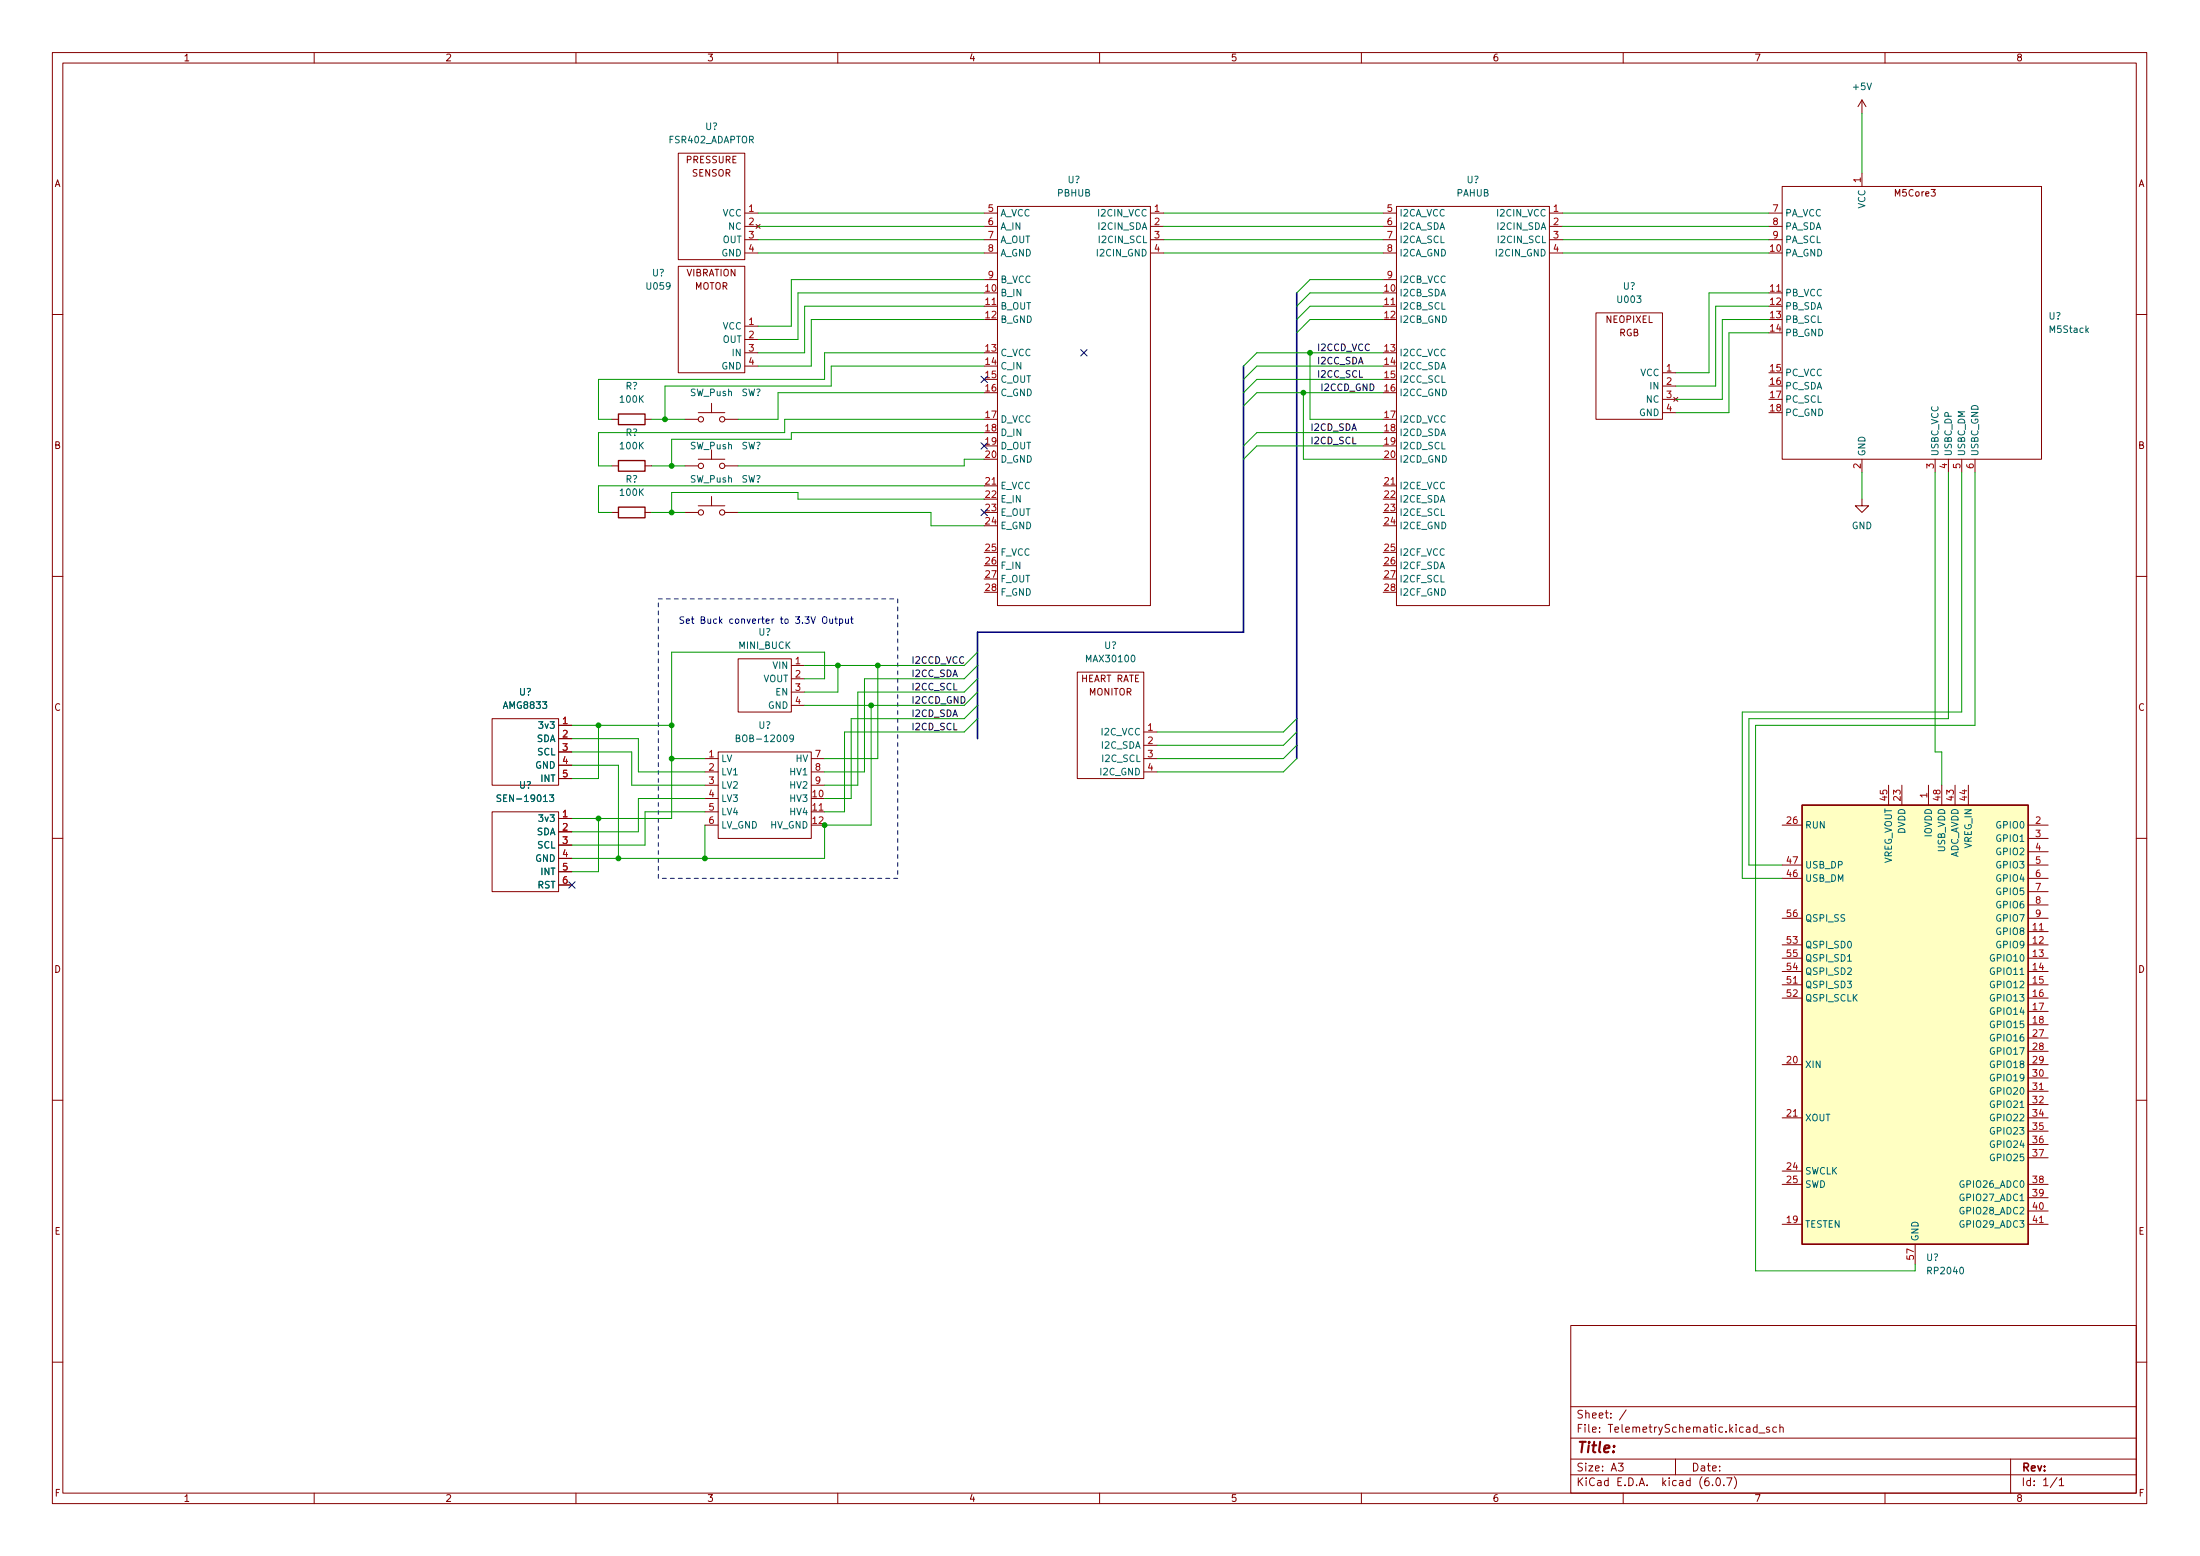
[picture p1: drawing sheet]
<svg xmlns="http://www.w3.org/2000/svg" width="420mm" height="297mm" viewBox="0 0 420 297" stroke-linecap="round" stroke-linejoin="round" font-family="sans-serif">
<g fill="none" stroke="#840000" stroke-width=".19">
<path d="M10 10h400v277h-400zM12 12h396v273h-396zM60 10v2M110 10v2M160 10v2M210 10v2M260 10v2M310 10v2M355.6 19.1v2.5M355.6 19.1l-.8 1.3M355.6 19.1l.8 1.3M360 10v2"/>
<path d="M129.5 29.2h12.7v20.4h-12.7zM190.5 39.4h29.2v76.2h-29.2zM266.7 39.4h29.2v76.2h-29.2zM340.4 35.6h49.5v52.1h-49.5zM355.6 33.1v2.5M129.5 50.8h12.7v20.4h-12.7zM142.2 40.7h2.6M142.2 43.2h2.6M142.2 45.8h2.6M142.2 48.3h2.6M144.4 42.8l.8 .8M145.2 42.8l-.8 .8"/>
<path d="M188 40.7h2.5M188 43.2h2.5M188 45.8h2.5M188 48.3h2.5M188 58.5h2.5M188 53.4h2.5M219.7 40.7h2.5M219.7 43.2h2.5M219.7 45.8h2.5M219.7 48.3h2.5M264.2 40.7h2.5M264.2 43.2h2.5"/>
<path d="M264.2 45.8h2.5M264.2 48.3h2.5M264.2 58.5h2.5M264.2 53.4h2.5M295.9 40.7h2.5M295.9 43.2h2.5M295.9 45.8h2.5M295.9 48.3h2.5M304.8 59.7h12.7v20.3h-12.7zM337.8 40.7h2.6M337.8 43.2h2.6M337.8 45.8h2.6"/>
<path d="M337.8 55.9h2.6M10 60h2M133.3 78.8h5.1M135.9 77v1.8M142.2 62.3h2.6M142.2 64.8h2.6M142.2 67.3h2.6M142.2 69.9h2.6M317.5 71.2h2.5M317.5 73.7h2.5M317.5 76.2h2.5M317.5 78.8h2.5"/>
<path d="M319.7 75.9l.7 .7M320.4 75.9l-.7 .7M408 60h2M116.8 80h1.3M116.8 88.9h1.3M116.8 97.8h1.3M123.2 80h1.3M123.2 88.9h1.3M123.2 97.8h1.3M130.8 80h2.5M130.8 88.9h2.5M130.8 97.8h2.5"/>
<path d="M133.3 87.7h5.1M133.3 96.6h5.1M135.9 85.9v1.8M135.9 94.8v1.8M138.4 80h2.6M138.4 88.9h2.6M138.4 97.8h2.6M188 92.7h2.5M264.2 92.7h2.5M355.6 95.3v1.3h1.3l-1.3 1.2-1.3-1.2h1.3M355.6 87.7v2.5M369.6 87.7v2.5"/>
<path d="M372.1 87.7v2.5M374.6 87.7v2.5M377.2 87.7v2.5M10 110h2M408 110h2M94 137.2h12.7v12.7h-12.7zM106.7 138.5h2.5M141 125.8h10.1v10.1h-10.1zM151.1 127h2.6M151.1 129.6h2.6M151.1 132.1h2.6M151.1 134.7h2.6"/>
<path d="M205.7 128.3h12.7v20.3h-12.7zM218.4 139.7h2.6M94 155h12.7v15.2h-12.7zM106.7 141h2.5M106.7 143.5h2.5M106.7 146.1h2.5M106.7 148.6h2.5M106.7 156.2h2.5M106.7 158.8h2.5M134.6 144.8h2.6M134.6 147.4h2.6M134.6 157.5h2.6"/>
<path d="M134.6 155h2.6M134.6 149.9h2.6M134.6 152.4h2.6M137.2 143.5h17.7v16.6h-17.7zM154.9 144.8h2.6M154.9 147.4h2.6M154.9 155h2.6M154.9 149.9h2.6M218.4 142.3h2.6M218.4 144.8h2.6M218.4 147.4h2.6M340.4 157.5h3.8"/>
<path d="M360.7 149.9v3.8M363.2 149.9v3.8M368.3 149.9v3.8M370.8 149.9v3.8M373.4 149.9v3.8M375.9 149.9v3.8M387.3 157.5h3.9M10 160h2M106.7 161.3h2.5M106.7 163.9h2.5M106.7 166.4h2.5M106.7 168.9h2.5"/>
<path d="M340.4 167.7h3.8M340.4 165.1h3.8M340.4 175.3h3.8M387.3 160.1h3.9M387.3 177.8h3.9M387.3 162.6h3.9M387.3 167.7h3.9M387.3 165.1h3.9M387.3 175.3h3.9M387.3 170.2h3.9M387.3 172.8h3.9M408 160h2"/>
<path d="M340.4 180.4h3.8M340.4 182.9h3.8M340.4 185.5h3.8M340.4 188h3.8M340.4 190.5h3.8M387.3 180.4h3.9M387.3 182.9h3.9M387.3 185.5h3.9M387.3 188h3.9M387.3 190.5h3.9M387.3 193.1h3.9M387.3 195.6h3.9"/>
<path d="M387.3 198.2h3.9M10 210h2M340.4 203.2h3.8M340.4 213.4h3.8M387.3 203.2h3.9M387.3 213.4h3.9M387.3 200.7h3.9M387.3 205.8h3.9M387.3 208.3h3.9M387.3 210.9h3.9M387.3 215.9h3.9M387.3 218.5h3.9"/>
<path d="M408 210h2M340.4 233.7h3.8M340.4 223.6h3.8M340.4 226.1h3.8M365.8 237.5v3.8M387.3 233.7h3.9M387.3 226.1h3.9M387.3 221h3.9M387.3 228.6h3.9M387.3 231.2h3.9M300 253h108v32h-108zM10 260h2"/>
<path d="M300 278.5h108M300 274.5h108M300 268.5h108M309.1 279.3h.9l-.5 .6 .4 .1v.7l-.2 .1-.6-.1M310.6 269.1l-1.3 2M320 278.5v3M335.6 272.5l-.5-.1-.2 .3 .1 .6h.6M335.6 271.9v1.5M335.9 273.6h1.2M337.9 272.5l-.3-.1-.2 .2v.2l.5 .2v.3h-.5M339.3 272.5l-.4-.1-.3 .3 .1 .6h.6M339.9 272.6l.2-.2 .4 .1 .1 .9"/>
<path d="M339.9 271.9v1.5M384 278.5v6.5M408 260h2M60 285v2M110 285v2M160 285v2M210 285v2M260 285v2M300 281.5h108M310 285v2M327.1 283.5v.1M327.9 282.2l.2-.1a.8 .8 0 0 1 .5 .8 .8 .8 0 0 1-.5 .7 1 1 0 0 1-.2-1.4z"/>
<path d="M329.2 283.5v.1M329.8 282.1h1l-.7 1.5M331.2 281.9a1.72 1.72 0 0 1 0 2.3M360 285v2M392.9 282l-1.3 2M393.3 282.5l.4-.4v1.5M393.3 283.6h.8"/>
<circle cx="133.9" cy="80" r=".51"/>
<circle cx="133.9" cy="97.8" r=".51"/>
<circle cx="133.9" cy="88.9" r=".51"/>
<circle cx="137.9" cy="88.9" r=".51"/>
<circle cx="137.9" cy="80" r=".51"/>
<circle cx="137.9" cy="97.8" r=".51"/>
</g>
<path d="M118.1 79h5.1v2.1h-5.1zM118.1 96.8h5.1v2h-5.1zM118.1 87.9h5.1v2.1h-5.1zM344.2 153.7h43.1v83.8h-43.1z" fill="none" stroke="#840000" stroke-width=".25"/>
<path d="M344.2 153.7h43.1v83.8h-43.1z" fill="#ffffc2" stroke="#ffffc2" stroke-width=".19"/>
<path d="M95.6 151.8l-.4-.1-.2 .2v.3l.5 .3 .1 .3-.2 .2h-.5M105 151.7h.7l-.4 .5 .4 .1v.6l-.2 .1-.5-.1M140.6 140.9h.6v-.5l-.6-.1v1.3h.5l.2-.1v-.3l-.3-.3M151.6 140.9l-.3 .2-.4-.1-.1-.1v-.3l.3-.3h.2l.3 .3a.84 .84 0 0 1-.4 1h-.3" fill="none" stroke="#006464" stroke-width=".19"/>
<path d="M157.3 117.8l.1-.1a.43 .43 0 0 1 .5 .5v.4a.42 .42 0 0 1-.4 .4 .42 .42 0 0 1-.4-.4zM158.5 118.2v.7l.3 .1 .2-.1M159 118.2v.8M159.4 118.2h.5M159.6 117.7v1.1l.3 .2M160.3 118.2h.4l.2 .2-.1 .5h-.5M160.3 118.2v1.2M161.5 118.2v.7l.4 .1 .1-.1M162 118.2v.8M162.5 118.2h.4M162.6 117.7v1.1l.3 .2" fill="none" stroke="#0000c2" stroke-width=".19"/>
<path d="M125.7 114.3h45.7M171.4 114.3v53.4M125.7 167.7v-53.4M171.4 167.7h-45.7" fill="none" stroke="#0000c2" stroke-width=".19" stroke-dasharray=".8 .8"/>
<path d="M247.6 55.9v88.9M237.5 69.9v50.8h-50.8v20.3" fill="none" stroke="#000084" stroke-width=".3"/>
<g fill="none" stroke="#009600" stroke-width=".19">
<path d="M355.6 21.6v11.5M144.8 45.8h43.2M144.8 43.2h43.2M144.8 40.7h43.2M144.8 48.3h43.2M188 55.9h-35.6v8.9h-7.6M188 58.5h-34.3v8.8h-8.9M188 53.4h-36.9v8.9h-6.3M222.2 45.8h42M222.2 43.2h42M222.2 40.7h42M222.2 48.3h42"/>
<path d="M264.2 55.9h-14l-2.6 2.6M264.2 58.5h-14l-2.6 2.5M264.2 53.4h-14l-2.6 2.5M298.4 45.8h39.4M298.4 43.2h39.4M298.4 40.7h39.4M298.4 48.3h39.4M337.8 55.9h-11.4v15.3h-6.4M337.8 58.5h-10.1v15.2h-7.7M188 75h-39.4v5h-7.6M188 61h-33.1v8.9h-10.1M188 69.9h-29.3v3.8h-31.7v6.3"/>
<path d="M188 67.3h-30.5v5.1h-43.2v7.6h2.5M248.9 75v12.7h15.3M250.2 67.3v12.7h14M264.2 75h-24.2l-2.5 2.5M264.2 69.9h-24.2l-2.5 2.5M264.2 72.4h-24.2l-2.5 2.6M264.2 67.3h-24.2l-2.5 2.6M264.2 61h-14l-2.6 2.5M337.8 61h-8.9v15.2h-8.9M337.8 63.5h-7.6v15.3h-10.2M124.5 80h6.3M124.5 88.9h6.3"/>
<path d="M124.5 97.8h6.3M141 97.8h36.8v2.6h10.2M188 87.7h-3.9v1.2h-43.1M188 80h-38.1v2.6h-35.6v6.3h2.5M188 95.3h-35.6v-1.3h-24.1v3.8M188 82.6h-36.9v1.3h-22.8v5M188 92.7h-73.7v5.1h2.5M264.2 82.6h-24.2l-2.5 2.5M264.2 85.1h-24.2l-2.5 2.6M355.6 90.2v5.1M369.6 90.2v53.3h1.2v6.4M372.1 90.2v47h-38.1v27.9h6.4"/>
<path d="M374.6 90.2v45.7h-41.9v31.8h7.7M377.2 90.2v48.3h-41.9v104.1h30.5v-1.3M109.2 138.5h19.1M114.3 138.5v10.1h-5.1M153.7 129.6h3.8v-5.1h-29.2v31.7h-19.1M160 127v5.1h-6.3M166.4 134.7v22.8h-8.9v6.4h-48.3M167.6 127v17.8h-10.1M186.7 137.2l-2.6 2.5h-22.8v15.3h-3.8M186.7 127l-2.6 2.6h-19v17.8h-7.6M186.7 124.5l-2.6 2.5h-30.4M186.7 132.1l-2.6 2.6h-30.4"/>
<path d="M186.7 129.6l-2.6 2.5h-20.3v17.8h-6.3M186.7 134.7l-2.6 2.5h-21.5v15.2h-5.1M247.6 137.2l-2.5 2.5h-24.1M247.6 139.7l-2.5 2.6h-24.1M109.2 141h12.7v6.4h12.7M109.2 143.5h11.4v6.4h14M109.2 146.1h8.9v17.8M114.3 156.2v10.2h-5.1M128.3 144.8h6.3M134.6 152.4h-12.7v6.4h-12.7M134.6 155h-11.4v6.3h-14M134.6 157.5v6.4"/>
<path d="M247.6 142.3l-2.5 2.5h-24.1M247.6 144.8l-2.5 2.6h-24.1"/>
</g>
<path d="M187.4 71.8l1.2 1.2M188.6 71.8l-1.2 1.2M206.4 66.7l1.2 1.3M207.6 66.7l-1.2 1.3M187.4 97.2l1.2 1.2M187.4 84.5l1.2 1.2M188.6 97.2l-1.2 1.2M188.6 84.5l-1.2 1.2M108.6 168.3l1.2 1.3M109.8 168.3l-1.2 1.3" fill="none" stroke="#000084" stroke-width=".19"/>
<g fill="#009600" stroke="#009600" stroke-width=".19">
<circle cx="250.2" cy="67.3" r=".46"/>
<circle cx="167.6" cy="127" r=".46"/>
<circle cx="114.3" cy="138.5" r=".46"/>
<circle cx="114.3" cy="156.2" r=".46"/>
<circle cx="128.3" cy="144.8" r=".46"/>
<circle cx="118.1" cy="163.9" r=".46"/>
<circle cx="248.9" cy="75" r=".46"/>
<circle cx="128.3" cy="97.8" r=".46"/>
<circle cx="128.3" cy="88.9" r=".46"/>
<circle cx="127" cy="80" r=".46"/>
<circle cx="128.3" cy="138.5" r=".46"/>
<circle cx="160" cy="127" r=".46"/>
<circle cx="166.4" cy="134.7" r=".46"/>
<circle cx="134.6" cy="163.9" r=".46"/>
<circle cx="157.5" cy="157.5" r=".46"/>
</g>
<text font-size="2.8" fill="#840000" x="301" y="277.3">Title:</text>
<g font-size="2.1" fill="#840000">
<text x="301" y="273.5">File: TelemetrySchematic.kicad_sch</text>
<text x="301" y="270.8">Sheet: /</text>
<text x="301" y="280.9">Size: A3</text>
<text x="323" y="280.9">Date:</text>
<text x="386" y="280.9">Rev:</text>
<text x="301" y="283.7">KiCad E.D.A. kicad (6.0.7)</text>
<text x="386" y="283.7">Id: 1/1</text>
</g>
<g font-size="1.8" fill="#840000">
<text x="35" y="11.7">1</text>
<text x="85" y="11.7">2</text>
<text x="135" y="11.7">3</text>
<text x="185" y="11.7">4</text>
<text x="235" y="11.7">5</text>
<text x="285" y="11.7">6</text>
<text x="335" y="11.7">7</text>
<text x="385" y="11.7">8</text>
<text x="10.3" y="35.7">A</text>
<text x="131" y="31.2">PRESSURE</text>
<text x="132.2" y="33.7">SENSOR</text>
<text x="408.3" y="35.7">A</text>
<text x="362" y="37.5">M5Core3</text>
<text x="131" y="52.7">VIBRATION</text>
<text x="132.6" y="55.3">MOTOR</text>
<text x="306.7" y="61.6">NEOPIXEL</text>
<text x="309.2" y="64.2">RGB</text>
<text x="10.3" y="85.7">B</text>
<text x="408.3" y="85.7">B</text>
<text x="206.4" y="130.2">HEART RATE</text>
<text x="10.3" y="135.7">C</text>
<text x="207.9" y="132.8">MONITOR</text>
<text x="408.3" y="135.7">C</text>
<text x="10.3" y="185.7">D</text>
<text x="408.3" y="185.7">D</text>
<text x="10.4" y="235.7">E</text>
<text x="408.4" y="235.7">E</text>
<text x="10.4" y="285.7">F</text>
<text x="35" y="286.7">1</text>
<text x="85" y="286.7">2</text>
<text x="135" y="286.7">3</text>
<text x="185" y="286.7">4</text>
<text x="235" y="286.7">5</text>
<text x="285" y="286.7">6</text>
<text x="335" y="286.7">7</text>
<text x="385" y="286.7">8</text>
<text x="408.4" y="285.7">F</text>
</g>
<g font-size="1.8" fill="#006464">
<text x="354" y="17.2">+5V</text>
<text x="127.8" y="27.3">FSR402_ADAPTOR</text>
<text x="134.7" y="24.8">U?</text>
<text x="203.9" y="35">U?</text>
<text x="280.1" y="35">U?</text>
<text x="138" y="41.3">VCC</text>
<text x="191" y="41.3">A_VCC</text>
<text x="202" y="37.5">PBHUB</text>
<text x="210" y="41.3">I2CIN_VCC</text>
<text x="267.2" y="41.3">I2CA_VCC</text>
<text x="278.2" y="37.5">PAHUB</text>
<text x="286.2" y="41.3">I2CIN_VCC</text>
<text x="340.9" y="41.3">PA_VCC</text>
<text x="356.2" y="39.8" transform="rotate(-90 356.2 39.8)">VCC</text>
<text x="138" y="46.4">OUT</text>
<text x="139.2" y="43.9">NC</text>
<text x="191" y="43.9">A_IN</text>
<text x="191" y="46.4">A_OUT</text>
<text x="210" y="43.9">I2CIN_SDA</text>
<text x="210.2" y="46.4">I2CIN_SCL</text>
<text x="267.2" y="43.9">I2CA_SDA</text>
<text x="267.2" y="46.4">I2CA_SCL</text>
<text x="286.2" y="43.9">I2CIN_SDA</text>
<text x="286.4" y="46.4">I2CIN_SCL</text>
<text x="340.9" y="43.9">PA_SDA</text>
<text x="340.9" y="46.4">PA_SCL</text>
<text x="124.6" y="52.7">U?</text>
<text x="137.8" y="48.9">GND</text>
<text x="191" y="48.9">A_GND</text>
<text x="209.8" y="48.9">I2CIN_GND</text>
<text x="267.2" y="48.9">I2CA_GND</text>
<text x="286" y="48.9">I2CIN_GND</text>
<text x="340.9" y="48.9">PA_GND</text>
<text x="123.6" y="55.3">U059</text>
<text x="191" y="56.6">B_IN</text>
<text x="191" y="59.1">B_OUT</text>
<text x="191" y="54">B_VCC</text>
<text x="267.2" y="56.6">I2CB_SDA</text>
<text x="267.2" y="59.1">I2CB_SCL</text>
<text x="267.2" y="54">I2CB_VCC</text>
<text x="309" y="57.8">U003</text>
<text x="310" y="55.3">U?</text>
<text x="340.9" y="56.6">PB_VCC</text>
<text x="340.9" y="59.1">PB_SDA</text>
<text x="138" y="62.9">VCC</text>
<text x="138" y="65.4">OUT</text>
<text x="191" y="61.6">B_GND</text>
<text x="267.2" y="61.6">I2CB_GND</text>
<text x="340.9" y="61.6">PB_SCL</text>
<text x="340.9" y="64.2">PB_GND</text>
<text x="391.3" y="61">U?</text>
<text x="391.6" y="63.5">M5Stack</text>
<text x="137.8" y="70.5">GND</text>
<text x="140" y="68">IN</text>
<text x="191" y="68">C_VCC</text>
<text x="191" y="70.5">C_IN</text>
<text x="267.2" y="68">I2CC_VCC</text>
<text x="267.2" y="70.5">I2CC_SDA</text>
<text x="313.3" y="71.8">VCC</text>
<text x="340.9" y="71.8">PC_VCC</text>
<text x="118.5" y="76.9">100K</text>
<text x="119.5" y="74.3">R?</text>
<text x="131.8" y="75.6">SW_Push</text>
<text x="141.5" y="75.6">SW?</text>
<text x="191" y="73.1">C_OUT</text>
<text x="191" y="75.6">C_GND</text>
<text x="267.2" y="73.1">I2CC_SCL</text>
<text x="267.2" y="75.6">I2CC_GND</text>
<text x="314.4" y="76.9">NC</text>
<text x="315.2" y="74.3">IN</text>
<text x="340.9" y="74.3">PC_SDA</text>
<text x="340.9" y="76.9">PC_SCL</text>
<text x="119.5" y="83.2">R?</text>
<text x="191" y="80.7">D_VCC</text>
<text x="191" y="83.2">D_IN</text>
<text x="267.2" y="80.7">I2CD_VCC</text>
<text x="267.2" y="83.2">I2CD_SDA</text>
<text x="313.1" y="79.4">GND</text>
<text x="340.9" y="79.4">PC_GND</text>
<text x="118.5" y="85.8">100K</text>
<text x="131.8" y="85.8">SW_Push</text>
<text x="141.5" y="85.8">SW?</text>
<text x="191" y="85.8">D_OUT</text>
<text x="191" y="88.3">D_GND</text>
<text x="267.2" y="85.8">I2CD_SCL</text>
<text x="267.2" y="88.3">I2CD_GND</text>
<text x="356.2" y="87.2" transform="rotate(-90 356.2 87.2)">GND</text>
<text x="370.2" y="87.2" transform="rotate(-90 370.2 87.2)">USBC_VCC</text>
<text x="372.7" y="87.2" transform="rotate(-90 372.7 87.2)">USBC_DP</text>
<text x="375.3" y="87.2" transform="rotate(-90 375.3 87.2)">USBC_DM</text>
<text x="377.8" y="87.2" transform="rotate(-90 377.8 87.2)">USBC_GND</text>
<text x="118.5" y="94.7">100K</text>
<text x="119.5" y="92.1">R?</text>
<text x="131.8" y="92.1">SW_Push</text>
<text x="141.5" y="92.1">SW?</text>
<text x="191" y="93.4">E_VCC</text>
<text x="191" y="95.9">E_IN</text>
<text x="267.2" y="93.4">I2CE_VCC</text>
<text x="267.2" y="95.9">I2CE_SDA</text>
<text x="191" y="98.5">E_OUT</text>
<text x="191" y="101">E_GND</text>
<text x="267.2" y="98.5">I2CE_SCL</text>
<text x="267.2" y="101">I2CE_GND</text>
<text x="353.6" y="101">GND</text>
<text x="191" y="106.1">F_VCC</text>
<text x="267.2" y="106.1">I2CF_VCC</text>
<text x="191" y="108.6">F_IN</text>
<text x="191" y="111.2">F_OUT</text>
<text x="191" y="113.7">F_GND</text>
<text x="267.2" y="108.6">I2CF_SDA</text>
<text x="267.2" y="111.2">I2CF_SCL</text>
<text x="267.2" y="113.7">I2CF_GND</text>
<text x="141.1" y="123.9">MINI_BUCK</text>
<text x="144.9" y="121.3">U?</text>
<text x="210.9" y="123.9">U?</text>
<text x="145.7" y="130.2">VOUT</text>
<text x="147.7" y="127.7">VIN</text>
<text x="207.7" y="126.4">MAX30100</text>
<text x="96.3" y="135.3">AMG8833</text>
<text x="99.2" y="132.8">U?</text>
<text x="146.7" y="135.3">GND</text>
<text x="148.2" y="132.8">EN</text>
<text x="102.4" y="141.6">SDA</text>
<text x="103.2" y="139.1">3v3</text>
<text x="141.3" y="141.6">BOB-12009</text>
<text x="144.9" y="139.1">U?</text>
<text x="210.5" y="140.4">I2C_VCC</text>
<text x="210.5" y="142.9">I2C_SDA</text>
<text x="102.2" y="146.7">GND</text>
<text x="102.6" y="144.2">SCL</text>
<text x="103.3" y="149.3">INT</text>
<text x="137.7" y="145.5">LV</text>
<text x="137.7" y="148">LV1</text>
<text x="151" y="148">HV1</text>
<text x="152" y="145.5">HV</text>
<text x="210.3" y="148">I2C_GND</text>
<text x="210.7" y="145.5">I2C_SCL</text>
<text x="95.8" y="153.1">SEN-19013</text>
<text x="99.2" y="150.5">U?</text>
<text x="137.7" y="150.5">LV2</text>
<text x="137.7" y="153.1">LV3</text>
<text x="137.7" y="155.6">LV4</text>
<text x="151" y="153.1">HV3</text>
<text x="151" y="155.6">HV4</text>
<text x="151" y="150.5">HV2</text>
<text x="102.4" y="159.4">SDA</text>
<text x="102.6" y="162">SCL</text>
<text x="103.2" y="156.9">3v3</text>
<text x="137.7" y="158.2">LV_GND</text>
<text x="147.1" y="158.2">HV_GND</text>
<text x="344.7" y="158.2">RUN</text>
<text x="363.9" y="159.2" transform="rotate(-90 363.9 159.2)">DVDD</text>
<text x="368.9" y="159.8" transform="rotate(-90 368.9 159.8)">IOVDD</text>
<text x="376.6" y="162" transform="rotate(-90 376.6 162)">VREG_IN</text>
<text x="381.4" y="158.2">GPIO0</text>
<text x="381.4" y="160.7">GPIO1</text>
<text x="102.2" y="164.5">GND</text>
<text x="103.3" y="167">INT</text>
<text x="344.7" y="165.8">USB_DP</text>
<text x="361.3" y="165.1" transform="rotate(-90 361.3 165.1)">VREG_VOUT</text>
<text x="371.5" y="162.7" transform="rotate(-90 371.5 162.7)">USB_VDD</text>
<text x="374" y="164" transform="rotate(-90 374 164)">ADC_AVDD</text>
<text x="381.4" y="163.2">GPIO2</text>
<text x="381.4" y="165.8">GPIO3</text>
<text x="102.6" y="169.6">RST</text>
<text x="344.7" y="168.3">USB_DM</text>
<text x="381.4" y="168.3">GPIO4</text>
<text x="381.4" y="170.9">GPIO5</text>
<text x="381.4" y="173.4">GPIO6</text>
<text x="344.7" y="175.9">QSPI_SS</text>
<text x="381.4" y="178.5">GPIO8</text>
<text x="381.4" y="175.9">GPIO7</text>
<text x="344.7" y="181">QSPI_SD0</text>
<text x="344.7" y="183.6">QSPI_SD1</text>
<text x="380.5" y="183.6">GPIO10</text>
<text x="381.4" y="181">GPIO9</text>
<text x="344.7" y="188.6">QSPI_SD3</text>
<text x="344.7" y="191.2">QSPI_SCLK</text>
<text x="344.7" y="186.1">QSPI_SD2</text>
<text x="380.5" y="186.1">GPIO11</text>
<text x="380.5" y="188.6">GPIO12</text>
<text x="380.5" y="191.2">GPIO13</text>
<text x="380.5" y="193.7">GPIO14</text>
<text x="380.5" y="196.3">GPIO15</text>
<text x="344.7" y="203.9">XIN</text>
<text x="380.5" y="198.8">GPIO16</text>
<text x="380.5" y="201.3">GPIO17</text>
<text x="380.5" y="203.9">GPIO18</text>
<text x="380.5" y="206.4">GPIO19</text>
<text x="380.5" y="209">GPIO20</text>
<text x="344.7" y="214">XOUT</text>
<text x="380.5" y="211.5">GPIO21</text>
<text x="380.5" y="214">GPIO22</text>
<text x="380.5" y="216.6">GPIO23</text>
<text x="380.5" y="219.1">GPIO24</text>
<text x="380.5" y="221.7">GPIO25</text>
<text x="344.7" y="224.2">SWCLK</text>
<text x="344.7" y="226.7">SWD</text>
<text x="374.7" y="226.7">GPIO26_ADC0</text>
<text x="374.7" y="229.3">GPIO27_ADC1</text>
<text x="374.7" y="231.8">GPIO28_ADC2</text>
<text x="344.7" y="234.4">TESTEN</text>
<text x="366.4" y="237" transform="rotate(-90 366.4 237)">GND</text>
<text x="374.7" y="234.4">GPIO29_ADC3</text>
<text x="367.9" y="240.7">U?</text>
<text x="368.4" y="243.2">RP2040</text>
</g>
<g font-size="1.8" fill="#a90000">
<text x="355.3" y="34.8" transform="rotate(-90 355.3 34.8)">1</text>
<text x="143" y="40.4">1</text>
<text x="188.7" y="40.4">5</text>
<text x="220.5" y="40.4">1</text>
<text x="264.9" y="40.4">5</text>
<text x="296.7" y="40.4">1</text>
<text x="338.6" y="40.4">7</text>
<text x="143" y="43">2</text>
<text x="143" y="45.5">3</text>
<text x="188.7" y="43">6</text>
<text x="188.7" y="45.5">7</text>
<text x="220.5" y="43">2</text>
<text x="220.5" y="45.5">3</text>
<text x="264.9" y="43">6</text>
<text x="264.9" y="45.5">7</text>
<text x="296.7" y="43">2</text>
<text x="296.7" y="45.5">3</text>
<text x="338.6" y="43">8</text>
<text x="338.6" y="45.5">9</text>
<text x="143" y="48">4</text>
<text x="188.7" y="48">8</text>
<text x="188.7" y="53.1">9</text>
<text x="220.5" y="48">4</text>
<text x="264.9" y="48">8</text>
<text x="264.9" y="53.1">9</text>
<text x="296.7" y="48">4</text>
<text x="338.1" y="48">10</text>
<text x="188.2" y="55.7">10</text>
<text x="188.2" y="58.2">11</text>
<text x="264.4" y="55.7">10</text>
<text x="264.4" y="58.2">11</text>
<text x="338.1" y="55.7">11</text>
<text x="338.1" y="58.2">12</text>
<text x="143" y="62">1</text>
<text x="143" y="64.6">2</text>
<text x="188.2" y="60.7">12</text>
<text x="264.4" y="60.7">12</text>
<text x="338.1" y="60.7">13</text>
<text x="338.1" y="63.3">14</text>
<text x="143" y="67.1">3</text>
<text x="143" y="69.6">4</text>
<text x="188.2" y="67.1">13</text>
<text x="188.2" y="69.6">14</text>
<text x="264.4" y="67.1">13</text>
<text x="264.4" y="69.6">14</text>
<text x="318.3" y="70.9">1</text>
<text x="338.1" y="70.9">15</text>
<text x="188.2" y="72.2">15</text>
<text x="188.2" y="74.7">16</text>
<text x="264.4" y="72.2">15</text>
<text x="264.4" y="74.7">16</text>
<text x="318.3" y="73.4">2</text>
<text x="318.3" y="76">3</text>
<text x="338.1" y="73.4">16</text>
<text x="338.1" y="76">17</text>
<text x="188.2" y="79.8">17</text>
<text x="188.2" y="82.3">18</text>
<text x="264.4" y="79.8">17</text>
<text x="264.4" y="82.3">18</text>
<text x="318.3" y="78.5">4</text>
<text x="338.1" y="78.5">18</text>
<text x="188.2" y="84.9">19</text>
<text x="188.2" y="87.4">20</text>
<text x="264.4" y="84.9">19</text>
<text x="264.4" y="87.4">20</text>
<text x="355.3" y="89.4" transform="rotate(-90 355.3 89.4)">2</text>
<text x="369.3" y="89.4" transform="rotate(-90 369.3 89.4)">3</text>
<text x="371.9" y="89.4" transform="rotate(-90 371.9 89.4)">4</text>
<text x="374.4" y="89.4" transform="rotate(-90 374.4 89.4)">5</text>
<text x="376.9" y="89.4" transform="rotate(-90 376.9 89.4)">6</text>
<text x="188.2" y="92.5">21</text>
<text x="188.2" y="95">22</text>
<text x="264.4" y="92.5">21</text>
<text x="264.4" y="95">22</text>
<text x="188.2" y="97.6">23</text>
<text x="188.2" y="100.1">24</text>
<text x="264.4" y="97.6">23</text>
<text x="264.4" y="100.1">24</text>
<text x="188.2" y="105.2">25</text>
<text x="188.2" y="107.7">26</text>
<text x="264.4" y="105.2">25</text>
<text x="264.4" y="107.7">26</text>
<text x="188.2" y="110.3">27</text>
<text x="188.2" y="112.8">28</text>
<text x="264.4" y="110.3">27</text>
<text x="264.4" y="112.8">28</text>
<text x="151.9" y="126.8">1</text>
<text x="151.9" y="129.3">2</text>
<text x="151.9" y="131.9">3</text>
<text x="151.9" y="134.4">4</text>
<text x="107.5" y="138.2">1</text>
<text x="107.5" y="140.8">2</text>
<text x="107.5" y="143.3">3</text>
<text x="219.2" y="139.5">1</text>
<text x="219.2" y="142">2</text>
<text x="107.5" y="145.8">4</text>
<text x="107.5" y="148.4">5</text>
<text x="135.4" y="144.6">1</text>
<text x="135.4" y="147.1">2</text>
<text x="135.4" y="149.6">3</text>
<text x="155.7" y="144.6">7</text>
<text x="155.7" y="147.1">8</text>
<text x="155.7" y="149.6">9</text>
<text x="219.2" y="144.6">3</text>
<text x="219.2" y="147.1">4</text>
<text x="107.5" y="156">1</text>
<text x="135.4" y="152.2">4</text>
<text x="135.4" y="154.7">5</text>
<text x="155.2" y="152.2">10</text>
<text x="155.2" y="154.7">11</text>
<text x="360.4" y="152.8" transform="rotate(-90 360.4 152.8)">45</text>
<text x="363" y="152.8" transform="rotate(-90 363 152.8)">23</text>
<text x="368" y="152.3" transform="rotate(-90 368 152.3)">1</text>
<text x="370.6" y="152.8" transform="rotate(-90 370.6 152.8)">48</text>
<text x="373.1" y="152.8" transform="rotate(-90 373.1 152.8)">43</text>
<text x="375.7" y="152.8" transform="rotate(-90 375.7 152.8)">44</text>
<text x="107.5" y="158.5">2</text>
<text x="107.5" y="161.1">3</text>
<text x="135.4" y="157.3">6</text>
<text x="155.2" y="157.3">12</text>
<text x="341.3" y="157.3">26</text>
<text x="388.8" y="157.3">2</text>
<text x="388.8" y="159.8">3</text>
<text x="107.5" y="163.6">4</text>
<text x="107.5" y="166.2">5</text>
<text x="341.3" y="167.4">46</text>
<text x="341.3" y="164.9">47</text>
<text x="388.8" y="162.3">4</text>
<text x="388.8" y="164.9">5</text>
<text x="388.8" y="167.4">6</text>
<text x="107.5" y="168.7">6</text>
<text x="388.8" y="170">7</text>
<text x="388.8" y="172.5">8</text>
<text x="341.3" y="175">56</text>
<text x="388.3" y="177.6">11</text>
<text x="388.8" y="175">9</text>
<text x="341.3" y="180.1">53</text>
<text x="341.3" y="185.2">54</text>
<text x="341.3" y="182.7">55</text>
<text x="388.3" y="180.1">12</text>
<text x="388.3" y="182.7">13</text>
<text x="388.3" y="185.2">14</text>
<text x="341.3" y="187.7">51</text>
<text x="341.3" y="190.3">52</text>
<text x="388.3" y="187.7">15</text>
<text x="388.3" y="190.3">16</text>
<text x="388.3" y="192.8">17</text>
<text x="388.3" y="195.4">18</text>
<text x="388.3" y="197.9">27</text>
<text x="341.3" y="203">20</text>
<text x="388.3" y="200.4">28</text>
<text x="388.3" y="203">29</text>
<text x="388.3" y="205.5">30</text>
<text x="388.3" y="208.1">31</text>
<text x="341.3" y="213.1">21</text>
<text x="388.3" y="210.6">32</text>
<text x="388.3" y="213.1">34</text>
<text x="388.3" y="215.7">35</text>
<text x="388.3" y="218.2">36</text>
<text x="388.3" y="220.8">37</text>
<text x="341.3" y="223.3">24</text>
<text x="341.3" y="225.8">25</text>
<text x="388.3" y="225.8">38</text>
<text x="341.3" y="233.5">19</text>
<text x="388.3" y="228.4">39</text>
<text x="388.3" y="230.9">40</text>
<text x="388.3" y="233.5">41</text>
<text x="365.5" y="240.4" transform="rotate(-90 365.5 240.4)">57</text>
</g>
<g font-size="1.8" fill="#0f0f0f">
<text x="251.5" y="67">I2CCD_VCC</text>
<text x="251.5" y="69.5">I2CC_SDA</text>
<text x="251.5" y="72.1">I2CC_SCL</text>
<text x="252.1" y="74.6">I2CCD_GND</text>
<text x="250.2" y="82.2">I2CD_SDA</text>
<text x="250.2" y="84.8">I2CD_SCL</text>
<text x="174" y="131.8">I2CC_SCL</text>
<text x="174" y="126.7">I2CCD_VCC</text>
<text x="174" y="129.2">I2CC_SDA</text>
<text x="174" y="134.3">I2CCD_GND</text>
<text x="174" y="136.8">I2CD_SDA</text>
<text x="174" y="139.4">I2CD_SCL</text>
</g>
<text font-size="1.8" fill="#0000c2" x="129.5" y="119.1">Set Buck converter to 3.3V Output</text>
</svg>
